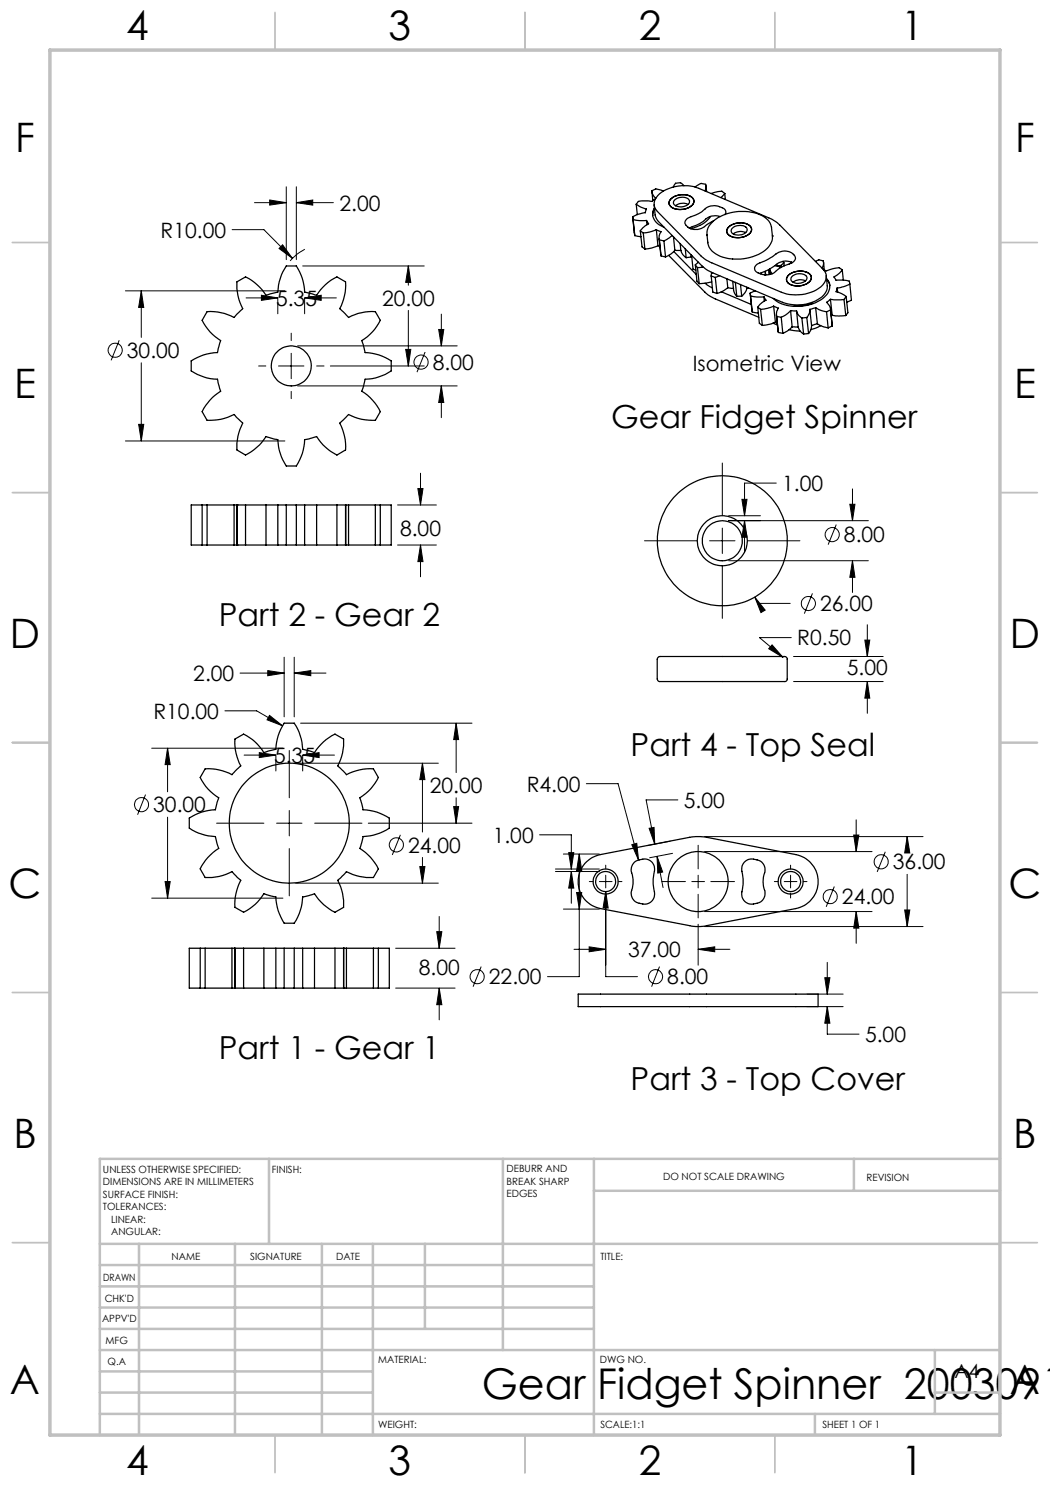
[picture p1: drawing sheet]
<svg xmlns="http://www.w3.org/2000/svg" width="210mm" height="297mm" viewBox="0 0 210 297" stroke-linecap="round" stroke-linejoin="round" font-family="sans-serif">
<g fill="none" stroke="#000" stroke-width=".2">
<path d="M57.3 37.4v14.5M59.3 37.4v14.5M25.1 58.2h31.9M28.3 58.2l.5 3.3h-1.1zM28.3 58.2v9.3M46.4 45.9h6.4l5.7 5.8M49.2 59.6h6.4M50.9 40.5h6.4M52.3 59.1l3.3 .5-3.3 .5zM53.9 40l3.4 .5-3.4 .5zM55.6 59.7v3.1M56.5 49l2 2.7-2.7-2z"/>
<path d="M59.3 40.5l3.2-.5v1zM59.3 40.5h7.4M60.5 53.2h24.3M60.9 59.6l3.3-.5v1zM60.9 59.7v3.1M60.9 59.6h6.4M61 49.8a9.4 9.4 0 0 0-3 2.4M81.7 53.2l.5 3.3h-1.1zM81.7 53.2v3.8M23.8 68l-1.6 4.1M28.3 72.6v15.6M51.7 73.2h1.5"/>
<path d="M55.7 73.2h5.1M58.2 66.6v1.5M58.2 70.7v5M58.2 78.3v1.4M59.5 77.2h31.9M59.5 69.2h31.9M63.3 73.2h1.5M66.1 73.2h18.7M81.1 69.9h1.1l-.5 3.3zM81.7 62.1v11.1M85 70.4l-1.6 4M87.7 65.9h1.1l-.5 3.3z"/>
<path d="M88.3 77.2l.5 3.3h-1.1zM88.3 62.8v6.4M88.3 77.2v6.3M25.1 88.2h31.9M27.7 84.9h1.1l-.5 3.3zM83.6 97.7h1l-.5 3.3zM84.1 94.6v6.4M144.5 92.6v10.5M148.4 99.9h1l-.5 3.2zM155.3 96.6h-6.4v6.5M170.5 97.8v6.3M79.5 109h7.8"/>
<path d="M79.5 101h7.8M84.1 109l.5 3.3h-1zM84.1 109v6.4M128.9 108.2h10.5M141.9 108.2h5.1M144.5 105.6v5.1M144.5 113.2v10.5M145.7 112.1h28M145.7 104.1h28M145.7 103.1h6.4M148.9 104.1l.5 3.4h-1zM148.9 104.1v6.4"/>
<path d="M149.5 108.2h10.5M151 119.4l2 2.6-.8 .5zM151 119.4l.7 1.3h6.3M162.5 118.7l-1.6 4M167.3 104.9l-1.7 4M170 100.9h1l-.5 3.2zM170.5 112.1l.5 3.4h-1zM170.5 112.1v6.4M48 134.6h8.8M53.6 134.1l3.2 .5-3.2 .5zM56.8 131.4v12M58.8 134.6l3.4-.5v1z"/>
<path d="M58.8 131.4v12M58.8 134.6h6.4M154.4 129l2.2 2.5-2.9-1.8zM158.3 127.5h-6.4l4.7 4M158.7 136.3h17.9M158.7 131.3h17.9M173 128h1l-.5 3.3zM173.5 136.3l.5 3.3h-1zM173.5 125v6.3M173.5 136.3v6.4M29.1 158.9l-1.6 4M30.3 149.6h26.3"/>
<path d="M33.5 149.6l.5 3.3h-1zM33.5 149.6v8.8M45 142.2h6.3l5.2 3M48.8 151h6.4M51.9 150.5l3.3 .5-3.3 .5zM53.9 143.1l2.6 2.1-3.1-1.2zM55.2 151.1v3.1M57.9 150.1v9.5M59.1 152.6h28.6M60.1 144.6h34.3M60.5 151l3.3-.5v1zM60.5 151.1v3.1"/>
<path d="M60.5 151h6.4M84.5 152.6l.5 3.3h-1zM84.5 152.6v13.8M91.2 144.6l.5 3.3h-1zM91.2 144.6v9.9M91.2 159.6v5M117.3 156.7h6.3l4.1 15.3M135.6 160h-6.4l1.8 8.8M30.3 179.6h26.3M33 176.3h1l-.5 3.3zM33.5 163.4v16.2M43.3 164.6h9.5"/>
<path d="M55.3 164.6h5.1M57.9 162.1v5.1M57.9 169.7v9.5M59.1 176.6h28.6M62.9 164.6h9.5M73.7 164.6h20.7M80.1 167l-1.6 4M84 173.3h1l-.5 3.3zM84.5 171.5v5.1M90.7 161.3h1l-.5 3.3zM107.9 167h6.4v6.8M111.1 173.8h8.8"/>
<path d="M111.1 174.3h8.8M112.7 170.8h7.2M113.7 170.5h1.1l-.5 3.3zM114.3 174.3l.5 3.3h-1.1zM114.3 174.3v6.4M115.3 178.5h1l-.4 3.3zM115.9 170.8l.4 3.3h-1zM115.9 170.8v24.5h-6.4M117.9 176.3h.7M119.9 176.3h2.5M121.1 173v.8M121.1 175v2.6"/>
<path d="M121.1 178.3l.5 3.3h-1zM121.1 178.3v17h6.4M123.7 176.3h.7M126.4 168.9l1-.2 .3 3.3zM129.8 165.7l1-.2 .2 3.3zM131.4 171.3l1.1 3.1-.9 .2zM131.4 171.3l1.2 6.2M132.4 176.3h4.7M134.1 168.2l-4.6 .9M134.5 170.7l-4.6 .9M138.4 176.3h2.5M139.6 169v4.8"/>
<path d="M139.6 175v2.6M139.6 178.9v4.7M140.9 167.3h43.7M140.9 170.3h33.5M142.2 176.3h4.7M154.9 176.3h.7M156.8 176.3h2.6M158.1 173v.8M158.1 175v2.6M158.1 178.9v.7M160.7 176.3h.7M166.9 177.3l-1.7 4.1"/>
<path d="M170.7 167h1.1l-.6 3.3zM171.2 164v6.3M177.1 170.4l-1.7 4M181.4 167.3l.6 3.3h-1.1zM181.4 167.3v2.5M181.4 174.9v10.4M79.1 197.6h11.9M79.1 189.6h11.9M87.3 186.3h1.1l-.6 3.3zM87.8 197.6l.6 3.3h-1.1zM87.8 183.3v6.3M87.8 197.6v6.4"/>
<path d="M96.2 193.3l-1.6 4M112.7 181.8h7.2M114.8 189.9h6.3M117.8 189.4l3.3 .5-3.3 .5zM131.9 193.3l-1.6 4M139.6 189.9l3.3-.5v1zM139.6 184.9v8.1M139.6 189.9h6.4M140.9 185.3h43.7M140.9 182.3h33.5M161.4 198.8h7.2M165 195.5h1l-.5 3.3z"/>
<path d="M165.5 192.5v6.3M171.2 182.3l.6 3.3h-1.1zM171.2 182.3v6.4M180.9 182h1.1l-.6 3.3zM161.4 201.3h7.2M165.5 201.3l.5 3.3h-1zM165.5 201.3v5.5h6.3"/>
<circle cx="23" cy="70" r="1.42"/>
<circle cx="84.2" cy="72.4" r="1.41"/>
<circle cx="166.4" cy="106.9" r="1.41"/>
<circle cx="161.7" cy="120.7" r="1.41"/>
<circle cx="28.3" cy="160.9" r="1.41"/>
<circle cx="79.3" cy="169" r="1.42"/>
<circle cx="166.1" cy="179.3" r="1.41"/>
<circle cx="176.2" cy="172.4" r="1.42"/>
<circle cx="95.4" cy="195.3" r="1.41"/>
<circle cx="131.1" cy="195.3" r="1.41"/>
</g>
<g fill="none" stroke="#c0c0c0" stroke-width=".35">
<path d="M55 2.5v7.5M105 2.5v7.5M155 2.5v7.5M2.5 48.5h7.5M200 48.5h7.5M2.5 98.5h7.5M200 98.5h7.5M2.5 148.5h7.5M200 148.5h7.5M2.5 198.5h7.5M200 198.5h7.5M2.5 248.5h7.5"/>
<path d="M200 248.5h7.5M55 287v7.5M105 287v7.5M155 287v7.5"/>
</g>
<g fill="none" stroke="#c0c0c0" stroke-width=".5">
<path d="M53.8 231.8v17M100.6 231.8v38.2M118.8 231.8v55.2M118.8 238.2h81.2M170.8 231.8v6.4M200 231.8h-180v55.2M20 248.8h180M20 257.3h98.8M20 253h98.8M27.8 248.8v38.2M47 248.8v38.2M64.4 248.8v38.2"/>
<path d="M74.6 248.8v38.2M85 248.8v17M20 265.8h98.8M20 261.5h98.8M20 278.5h54.6M20 274.3h54.6M20 270h180M187 278.5h13M187 270v12.8M20 282.8h180M163 282.8v4.2"/>
</g>
<path d="M10 10h190v277h-190z" fill="none" stroke="#c0c0c0" stroke-width=".7"/>
<path d="M87.8 197.6l.6 3.3h-1.1zM87.3 186.3h1.1l-.6 3.3zM33 176.3h1l-.5 3.3zM33.5 149.6l.5 3.3h-1zM84 173.3h1l-.5 3.3zM84.5 152.6l.5 3.3h-1zM53.6 134.1l3.2 .5-3.2 .5zM58.8 134.6l3.4-.5v1zM90.7 161.3h1l-.5 3.3zM91.2 144.6l.5 3.3h-1zM53.9 143.1l-.5 .9 3.1 1.2zM51.9 150.5l3.3 .5-3.3 .5zM60.5 151l3.3-.5v1zM84.1 109l.5 3.3h-1zM83.6 97.7h1l-.5 3.3zM27.7 84.9h1.1l-.5 3.3zM28.3 58.2l.5 3.3h-1.1zM88.3 77.2l.5 3.3h-1.1zM87.7 65.9h1.1l-.5 3.3zM53.9 40l3.4 .5-3.4 .5zM59.3 40.5l3.2-.5v1zM81.1 69.9h1.1l-.5 3.3zM81.7 53.2l.5 3.3h-1.1zM56.5 49l-.7 .7 2.7 2zM52.3 59.1l3.3 .5-3.3 .5zM60.9 59.6l3.3-.5v1zM165.5 201.3l.5 3.3h-1zM165 195.5h1l-.5 3.3zM180.9 182h1.1l-.6 3.3zM181.4 167.3l.6 3.3h-1.1zM171.2 182.3l.6 3.3h-1.1zM170.7 167h1.1l-.6 3.3zM115.3 178.5h1l-.4 3.3zM115.9 170.8l.4 3.3h-1zM121.1 178.3l-.5 3.3h1zM117.8 189.4l3.3 .5-3.3 .5zM139.6 189.9l3.3-.5v1zM131.4 171.3l1.1 3.1-.9 .2zM129.8 165.7l1-.2 .2 3.3zM126.4 168.9l1.3 3.1-.3-3.3zM113.7 170.5h1.1l-.5 3.3zM114.3 174.3l.5 3.3h-1.1zM173.5 136.3l.5 3.3h-1zM173 128h1l-.5 3.3zM154.4 129l-.7 .7 2.9 1.8zM151 119.4l1.2 3.1 .8-.5zM170.5 112.1l.5 3.4h-1zM170 100.9h1l-.5 3.2zM148.4 99.9h1l-.5 3.2zM148.9 104.1l.5 3.4h-1z" fill="#000"/>
<g fill="none" stroke="#000" stroke-width=".25">
<path d="M130.4 38.3l.2 1.8M131.1 39.7l-.7 .6-1.7-.1a1.37 1.37 0 0 0-1.5 .6M131.9 38.7a8.3 8.3 0 0 1 7.9-1l13.9 5.9 1.5 .8 9.4 9.4a2.31 2.31 0 0 1-.5 3.6 8.3 8.3 0 0 1-7.8 1.1l-14.3-6.1-.9-.5-.9-.8-8.7-8.8a2.31 2.31 0 0 1 .4-3.6zM132.7 38.2l-.6-.2a1.87 1.87 0 0 0-1.7 .2 2.15 2.15 0 0 0 .8 1.4M134.1 39.8a3.5 3.5 0 0 1 4.5-.2 1.24 1.24 0 0 1-.8 1.9 3.3 3.3 0 0 1-3.9-.4l-.1-.8zM134.2 39.8a3.4 3.4 0 0 1 4.4 0 1.36 1.36 0 0 1-1 1.8 3.4 3.4 0 0 1-3.5-.4 .96 .96 0 0 1 .1-1.4zM136.8 37.1l-.7-.6-1 .2-.4 .7M139 37.4l1.2-.7 .9 .2 .1 .8-.2 .5M141.2 37.1l.1 1.2M142.2 38.7l1.1-.3a1.51 1.51 0 0 1 1.7 .3M145 38.7l-.8 .8M145 38.7l.1 1.2"/>
<path d="M126.5 43.4l.1 .5M126.5 43.4l.5 3.7M126.6 43.9l1.3 .2h1.4M126.6 43.9l.4 3.2M127 47.1l1.2 .2M127.2 40.8l.9 .6 1.2 .4-.2 .7-1.4 .3-1.2 .6M127.2 40.8l.3 2.1M128.1 46.2l.6 .4M128.1 46.2l.3 3.2 .6 .4M128.7 46.6l.3 3.2M129.3 44.1l.4 .7-1.1 .8-.5 .6M129.3 44.1l.1 .8"/>
<path d="M130.8 41.8l-.2 1.3M130.8 41l.3 2.3 .6 1 9.4 9.5 1.1 .6 14.3 6.1a7.8 7.8 0 0 0 8.5-1.8 2.1 2.1 0 0 0 .5-1.6l-.3-2M130.9 41.6a2.44 2.44 0 0 0 1.4 3.6l.6 .3M130.9 41.7h.1M131.3 45.9l.9 .5a1.77 1.77 0 0 0-.3 1.6M131.3 45.9l-1.3 .5-1.3 .2M131.3 45.9l.3 3.2M131.6 49.1l-1.2 .5-1.4 .2M131.6 49.1l.4 .3M131.8 47.7l.4 3.5M131.9 48l.9 .2M131.9 48l.3 3.2"/>
<path d="M132.2 51.2l.9 .2M132.8 48.2l.3 3.2M133.7 51.1l7.9 7.9 1.5 .8 8.7 3.7M134.4 47.1l-1.6 1.1M134.7 47.3l.3 2.8M134.8 50.3l4.4 4.6M134.9 40.1a2.04 2.04 0 0 1 3 0 1.6 1.6 0 0 1-2.2 1.2 .83 .83 0 0 1-.8-.3 .83 .83 0 0 1 0-.9zM135 50.1a4.5 4.5 0 0 1-1.9 1.3M135 50.1h1.2M136 48.7l.2 1.4M136.2 50.1a2.39 2.39 0 0 0 1 1.4M137.1 49.8l.1 1.7"/>
<path d="M137.6 40.9a2.41 2.41 0 0 0-2.5 .3M138.2 50.9l.1 .5M138.3 51.4l-1.1 .1M138.3 51.1l.3 2.7 .6 .2M138.4 51.3l-.1 .1M139.1 53l.4 .5M139.1 53l.3 3.2 .4 .5M139.5 53.5l.3 3.2M139.7 52.5l-.6 .5M140.7 53.4l-1.2 .1M141 56.7l1.5 .9M142.1 43.3a6.1 6.1 0 0 1-4 2.5"/>
<path d="M142.2 55.2l.9 .3M142.2 55.2l.4 3.2 .8 .3M142.3 56.4l-2.5 .3M142.3 54.5v.1M142.4 54.5l-.2 .7M143.1 55.5l.3 3.2M143.9 55.1l-.8 .4M144 43.3a3 3 0 0 0-3.3 1l-1.4 .7-1.5 .6M144.3 58.3l5.9 2.6M145 42.9l.1-.1a.86 .86 0 0 0-.6-1.2 3.1 3.1 0 0 0-4.1 .7l-.9 .6a4.3 4.3 0 0 0-2.4 1.3 1.55 1.55 0 0 0 1.7 1.7 3.3 3.3 0 0 0 2.8-1.1l1.1-.7M145.4 55.8l.2 1.7M145.6 57.5l-1 .7-1.2 .5"/>
<path d="M145.6 57.5l1.1 .2M145.7 45.4a3.5 3.5 0 0 1 4.4-.1 1.28 1.28 0 0 1-.8 1.9 3.3 3.3 0 0 1-3.8-.5l-.1-.3a.96 .96 0 0 1 .3-1zM145.7 45.4a3.6 3.6 0 0 1 4.3-.2 1.22 1.22 0 0 1 .2 1.2 1.22 1.22 0 0 1-1 .8 3.2 3.2 0 0 1-3.7-.6l-.2-.5zM146.4 45.8a2.04 2.04 0 0 1 3 0 1.39 1.39 0 0 1-1.8 1.2 .98 .98 0 0 1-1-.2 .98 .98 0 0 1-.2-1zM146.5 56.3l.2 1.8 .7 1.2M147.1 56.5l.3 2.8M148.1 56.9l.2 2.3M148.3 59.2l-.9 .1M149.2 46.5a2.37 2.37 0 0 0-2.6 .3M149.4 57.6a2.65 2.65 0 0 1-1.1 1.6M149.4 57.4v.2M149.7 57.6h-.3"/>
<path d="M150 58.6l.1 .6M150 58.6l.5 3.8M150.1 59.2l1.3 .2h1.4M150.1 59.2l.4 3.2M151 58.1v.1M151.1 58.2l-1.1 .4M151.4 52.9l.6-.3a11.7 11.7 0 0 0 3.5-2 2.39 2.39 0 0 1 3.6 1.1 2.39 2.39 0 0 1-2.1 1.4l-1 .5a3.9 3.9 0 0 1-2.8 1.4 2.39 2.39 0 0 1-2.3-1.2l.1-.5zM152.8 59.4l.4 .6a3.8 3.8 0 0 0-1.6 1.5M152.8 59.4l.1 .8M153 55h.1M153.1 54.3l-.1 .7M153.1 54.4v.6"/>
<path d="M153.7 53.9l.1 1M154.4 54.7l-.5-.9 .1 1.1M154.5 47.2l-.2-1.6a3.2 3.2 0 0 0-2.4-2.7 9.4 9.4 0 0 0-9.5 1.6l-.6 .7-.3 .8-.1 1 .2 1.5M154.5 47.2a4 4 0 0 1-2.8 3.7 9.5 9.5 0 0 1-8.6-.1l-.7-.6-.5-.7-.4-1.1M154.5 47.2h.1M155 53.1l1.2 .4M155 53.1h1.2M156.2 53.1v.3M156.5 52.3l.3 .3M156.8 52.6l-.6 .5M156.8 52.6v.6M157.7 55a3.4 3.4 0 0 1 4.4 0 1.36 1.36 0 0 1-1 1.9 3.1 3.1 0 0 1-3.7-.6l-.1-.5z"/>
<path d="M157.8 55a3.5 3.5 0 0 1 4.2-.1 1.2 1.2 0 0 1-.6 1.9 3.7 3.7 0 0 1-3.7-.2l-.4-.4v-.5zM158.3 52.4l-.1 .3M158.4 55.3a2.07 2.07 0 0 1 3 .2 1.71 1.71 0 0 1-2.2 1.2 .83 .83 0 0 1-.9-.4 .83 .83 0 0 1 .1-1zM158.5 52.5a3.2 3.2 0 0 0-3.8 .8l-1.1 .7-1.7 .7M161.1 56.2a2.32 2.32 0 0 0-2.5 .2M163.1 52.3a1.56 1.56 0 0 1 1.5-.1 1.65 1.65 0 0 1-.2 1.4M164.7 53.9l.5 .3 1.6-.5a1.58 1.58 0 0 1 1.7 .3M164.7 52.4l.2 1.6M165.3 55.7a2.57 2.57 0 0 1-.8 4 8.7 8.7 0 0 1-9.5 .3l-.3-.3M165.3 55.8l.1 .1M165.4 56l.4 .5 .2 .6M166.1 59.9h2.7"/>
<path d="M166.1 59.9l-.8 .6a1.98 1.98 0 0 1 .8 1.5l-.8 .4M166.1 59.9l.3 3.2M167.4 57.6l-.2 .7 1.1 .4 .9 .6M167.4 57.6l.1 .8M168.5 54l-.5 .6-1.2 .8 .1 .2a.76 .76 0 0 0 1 .4l2 .2 .1 .6M168.5 54l.2 2M168.8 59.9l.4 3.2M169.2 59.3l-.4 .6M169.2 59.3l.4 3.2-.4 .6M170 56.8l-1.2 .5-1.4 .3M170 56.8l.3 3.2-.9 .4M41.4 62.3a10.2 10.2 0 0 1 5.4 1.2l1.7-1.8a10.2 10.2 0 0 1-1.1-5.3l1.7-1a10.3 10.3 0 0 1 4.1 3.7l2.4-.7a10.4 10.4 0 0 1 1.7-5.2h2a9.9 9.9 0 0 1 1.6 5.2l2.4 .7a9.9 9.9 0 0 1 4.1-3.7l1.7 1a10.2 10.2 0 0 1-1.2 5.3l1.8 1.8a10.2 10.2 0 0 1 5.4-1.2l1 1.8a9.6 9.6 0 0 1-3.7 4l.6 2.4a9.9 9.9 0 0 1 5.2 1.7v2a9.9 9.9 0 0 1-5.2 1.6l-.6 2.4a10 10 0 0 1 3.7 4.1l-1 1.8a10.2 10.2 0 0 1-5.4-1.2l-1.8 1.7a10.2 10.2 0 0 1 1.2 5.4l-1.7 1a10.3 10.3 0 0 1-4.1-3.7l-2.4 .6a9.9 9.9 0 0 1-1.6 5.3h-2a10.4 10.4 0 0 1-1.7-5.3l-2.4-.6a10.7 10.7 0 0 1-4.1 3.7l-1.7-1a10.2 10.2 0 0 1 1.1-5.4l-1.7-1.7a10.2 10.2 0 0 1-5.4 1.2l-1-1.8a10 10 0 0 1 3.7-4.1l-.6-2.4a9.9 9.9 0 0 1-5.3-1.6v-2a9.9 9.9 0 0 1 5.3-1.7l.6-2.4a9.6 9.6 0 0 1-3.7-4z"/>
<path d="M150.5 62.4l1.2 .2M151.6 61.5l.5 .4M151.6 61.5l.3 3.2 .6 .4M152.1 61.9l.4 3.2M154.6 64.6l.9 .4M154.7 61.2l1 .4a2.13 2.13 0 0 0-.4 1.7M154.7 61.2l-1.2 .5-1.4 .2M154.7 61.2l.4 3.2M155.1 64.4l-.9 .4-1.7 .3M155.1 64.4l.4 .2M155.3 63l.4 3.5M155.3 63.3l.9 .2"/>
<path d="M155.3 63.3l.4 3.2M155.7 66.5l.9 .2M156.2 63.5l.4 3.2M157.8 65.9l2.2 .3M158.1 62.1l1.2 .1M158.1 62.1l-.5 .6-1.4 .8M158.1 62.1l.3 3.3M158.4 65.4l-1 .8-.8 .5M158.4 65.4h1.2M159.3 62.2a2.21 2.21 0 0 0 1.1 1.4M159.3 62.2l.3 3.2M159.6 65.4a2.12 2.12 0 0 0 1.1 1.4"/>
<path d="M160.4 63.6l.3 3.2M161.4 63.5l-1 .1M161.4 63.5l.3 3.2M161.7 66.7l-1 .1M162 61.9a2.14 2.14 0 0 1-.6 1.6M162 61.9l.3 3.2M162.3 65.1l-.2 1-.4 .6M162.6 60.6l-2.2 .5-1.6 .1M163.1 61.5l.7 .4 1.5 .5M163.1 61.5l-1.1 .4M163.1 61.5l.4 3.2M163.5 64.7l.9 .6 1.2 .3"/>
<path d="M163.5 64.7l-1.2 .4M164.1 65.2l-1.9 .7M165.3 62.4l.3 3.2M166.1 61.9l.3 3.3M166.4 63.1l1.4 .1 1.4-.1M166.4 63.1l-.1 .1M166.4 65.2l-.8 .4M166.4 65.1v.1M40.4 101h-2.2v8h2.2M40.4 109h1M40.4 101h1M40.4 101v8"/>
<path d="M41.4 109h5.4M41.4 101h5.4M41.4 101v8M46.8 109h.6M46.8 101h.6M46.8 101v8M47.4 109h.1M47.4 101h.1M47.4 101v8M47.4 109h1.7M47.4 101h1.7M49.1 109h4.1"/>
<path d="M49.1 101h4.1M49.1 101v8M53.2 109h2.4M53.2 101h2.4M53.2 101v8M55.6 109h1.7M55.6 101h1.7M55.6 101v8M57.3 101v8M57.3 109h2M57.3 101h2M59.3 109h1.6"/>
<path d="M59.3 101h1.6M59.3 101v8M60.9 109h2.4M60.9 101h2.4M60.9 101v8M63.3 109h4.1M63.3 101h4.1M63.3 101v8M67.4 109h1.7M67.4 101h1.7M67.4 101v8M69.1 101v8"/>
<path d="M69.1 109h.6M69.1 101h.6M69.7 109h5.4M69.7 101h5.4M69.7 101v8M75.1 109h1M75.1 101h1M75.1 101v8M76.1 101h2.1v8h-2.1M76.1 101v8M131.6 131.5a6.9 6.9 0 0 1 3.1-.2h20.2a4.4 4.4 0 0 1 2.4 .2l.1 .2v4.4a3.2 3.2 0 0 1-2.2 .2h-21.5a3.2 3.2 0 0 1-2.1-.2l-.2-.3zM41 153.8a10 10 0 0 1 5.4 1.1l1.8-1.7a10 10 0 0 1-1.2-5.4l1.7-1a9.6 9.6 0 0 1 4.1 3.7l2.4-.6a9.9 9.9 0 0 1 1.6-5.3h2a10.4 10.4 0 0 1 1.7 5.3l2.4 .6a10 10 0 0 1 4.1-3.7l1.7 1a10 10 0 0 1-1.1 5.4l1.7 1.7a10.2 10.2 0 0 1 5.4-1.1l1 1.7a9.6 9.6 0 0 1-3.7 4.1l.6 2.4a9.9 9.9 0 0 1 5.3 1.6v2a10.4 10.4 0 0 1-5.3 1.7l-.6 2.4a10 10 0 0 1 3.7 4.1l-1 1.7a10.2 10.2 0 0 1-5.4-1.2l-1.7 1.8a10.2 10.2 0 0 1 1.1 5.4l-1.7 1a10 10 0 0 1-4.1-3.8l-2.4 .7a10.4 10.4 0 0 1-1.7 5.2h-2a9.9 9.9 0 0 1-1.6-5.2l-2.4-.7a9.6 9.6 0 0 1-4.1 3.8l-1.7-1a10.2 10.2 0 0 1 1.2-5.4l-1.8-1.8a10 10 0 0 1-5.4 1.2l-1-1.7a10 10 0 0 1 3.7-4.1l-.6-2.4a10.4 10.4 0 0 1-5.2-1.7v-2a9.9 9.9 0 0 1 5.2-1.6l.6-2.4a9.6 9.6 0 0 1-3.7-4.1z"/>
<path d="M117 172.6a5.5 5.5 0 0 1 3.1-1.7l19.1-3.6 2.1 .2 17.9 3.4a5.5 5.5 0 0 1 4.4 5.4 5.5 5.5 0 0 1-4.4 5.4l-17.9 3.4a8.2 8.2 0 0 1-3.4 0l-17.8-3.4a5.5 5.5 0 0 1-3.1-9.1zM126.9 172.5a2.49 2.49 0 0 1 3.8 .5l.2 1a10.8 10.8 0 0 0 0 4.9 2.1 2.1 0 0 1-3.1 1.8 2.05 2.05 0 0 1-1.3-3 6.4 6.4 0 0 0-.3-3.7l.2-.8zM148.8 172.5a2.6 2.6 0 0 1 4.2 1v.5a7 7 0 0 0 0 4.6 2.13 2.13 0 0 1-2.3 2.2 2.07 2.07 0 0 1-2.2-2.9 10.2 10.2 0 0 0-.2-4.2l.1-.5zM40 189.6h-2.1v8h2.1M40 197.6h1M40 189.6h1M40 189.6v8M41 197.6h5.4M41 189.6h5.4M41 189.6v8M46.4 197.6h.6M46.4 189.6h.6"/>
<path d="M46.4 189.6v8M47 189.6v8M47 197.6h1.7M47 189.6h1.7M48.7 197.6h4.1M48.7 189.6h4.1M48.7 189.6v8M52.8 197.6h2.4M52.8 189.6h2.4M52.8 189.6v8M55.2 197.6h1.6M55.2 189.6h1.6"/>
<path d="M55.2 189.6v8M56.8 189.6v8M56.8 197.6h2M56.8 189.6h2M58.8 197.6h1.7M58.8 189.6h1.7M58.8 189.6v8M60.5 197.6h2.4M60.5 189.6h2.4M60.5 189.6v8M62.9 197.6h4.1M62.9 189.6h4.1"/>
<path d="M62.9 189.6v8M67 197.6h1.7M67 189.6h1.7M67 189.6v8M68.7 197.6h.1M68.7 189.6h.1M68.7 197.6h.6M68.7 189.6h.6M68.7 189.6v8M69.3 197.6h5.4M69.3 189.6h5.4M69.3 189.6v8"/>
<path d="M74.7 197.6h1M74.7 189.6h1M74.7 189.6v8M75.7 189.6h2.2v8h-2.2M75.7 189.6v8M115.6 198.8h48v2.5h-48z"/>
<circle cx="58.2" cy="73.2" r="4"/>
<circle cx="144.5" cy="108.1" r="4"/>
<circle cx="144.5" cy="108.1" r="13"/>
<circle cx="144.5" cy="108.2" r="5"/>
<circle cx="57.9" cy="164.6" r="12"/>
<circle cx="121.1" cy="176.3" r="2.01"/>
<circle cx="121.1" cy="176.3" r="2.49"/>
<circle cx="139.6" cy="176.3" r="6"/>
<circle cx="158.1" cy="176.3" r="2.5"/>
<circle cx="158.1" cy="176.3" r="2.01"/>
</g>
<text font-size="8.5" x="96.4" y="279.7">Gear Fidget Spinner 2003091</text>
<g font-size="8.1">
<text x="25.2" y="8">4</text>
<text x="77.7" y="8">3</text>
<text x="127.7" y="8">2</text>
<text x="180.2" y="8">1</text>
<text x="3" y="30.4">F</text>
<text x="203" y="30.4">F</text>
<text x="2.8" y="79.6">E</text>
<text x="202.8" y="79.6">E</text>
<text x="2" y="129.6">D</text>
<text x="202" y="129.6">D</text>
<text x="1.7" y="179.6">C</text>
<text x="201.7" y="179.6">C</text>
<text x="2.7" y="229.6">B</text>
<text x="202.7" y="229.6">B</text>
<text x="2" y="278.9">A</text>
<text x="202" y="278.9">A</text>
<text x="25.2" y="295">4</text>
<text x="77.7" y="295">3</text>
<text x="127.7" y="295">2</text>
<text x="180.2" y="295">1</text>
</g>
<g font-size="6.3">
<text x="122.2" y="85.6">Gear Fidget Spinner</text>
<text x="43.8" y="125.2">Part 2 - Gear 2</text>
<text x="126.1" y="151.3">Part 4 - Top Seal</text>
<text x="43.8" y="211.9">Part 1 - Gear 1</text>
<text x="126.1" y="218.1">Part 3 - Top Cover</text>
</g>
<g font-size="4.2">
<text x="32.1" y="47.5">R10.00</text>
<text x="67.9" y="42.1">2.00</text>
<text x="55.2" y="61.2">5.35</text>
<text x="76.4" y="61.2">20.00</text>
<text x="25.4" y="71.6">30.00</text>
<text x="86.6" y="74">8.00</text>
<text x="138.6" y="74.2">Isometric View</text>
<text x="156.4" y="98.2">1.00</text>
<text x="80" y="107.2">8.00</text>
<text x="168.8" y="108.5">8.00</text>
<text x="164" y="122.2">26.00</text>
<text x="159.5" y="129.1">R0.50</text>
<text x="38.7" y="136.2">2.00</text>
<text x="169.4" y="135.1">5.00</text>
<text x="30.7" y="143.8">R10.00</text>
<text x="54.8" y="152.6">5.35</text>
<text x="86" y="158.6">20.00</text>
<text x="105.3" y="158.3">R4.00</text>
<text x="136.8" y="161.6">5.00</text>
<text x="30.7" y="162.5">30.00</text>
<text x="81.6" y="170.5">24.00</text>
<text x="98.5" y="168.6">1.00</text>
<text x="178.6" y="173.9">36.00</text>
<text x="168.4" y="180.9">24.00</text>
<text x="125.6" y="191.4">37.00</text>
<text x="83.8" y="195">8.00</text>
<text x="97.8" y="196.9">22.00</text>
<text x="133.5" y="196.9">8.00</text>
<text x="173" y="208.4">5.00</text>
</g>
<text font-size="3.9" x="190.9" y="275.5">A4</text>
<g font-size="2">
<text x="20.6" y="234.6">UNLESS OTHERWISE SPECIFIED:</text>
<text x="20.6" y="237.1">DIMENSIONS ARE IN MILLIMETERS</text>
<text x="20.6" y="239.6">SURFACE FINISH:</text>
<text x="54.4" y="234.6">FINISH:</text>
<text x="101.3" y="234.5">DEBURR AND</text>
<text x="101.3" y="237">BREAK SHARP</text>
<text x="101.3" y="239.5">EDGES</text>
<text x="132.6" y="236">DO NOT SCALE DRAWING</text>
<text x="173.3" y="236.2">REVISION</text>
<text x="20.6" y="242.1">TOLERANCES:</text>
<text x="22.2" y="244.6">LINEAR:</text>
<text x="22.2" y="247.1">ANGULAR:</text>
<text x="34.3" y="252">NAME</text>
<text x="50" y="251.9">SIGNATURE</text>
<text x="67.2" y="251.9">DATE</text>
<text x="120.1" y="251.9">TITLE:</text>
<text x="20.6" y="256.1">DRAWN</text>
<text x="20.9" y="260.3">CHK'D</text>
<text x="20.4" y="264.4">APPV'D</text>
<text x="21.1" y="268.8">MFG</text>
<text x="21.5" y="273">Q.A</text>
<text x="75.6" y="272.5">MATERIAL:</text>
<text x="120" y="272.5">DWG NO.</text>
<text x="75.6" y="285.5">WEIGHT:</text>
<text x="120.1" y="285.6">SCALE:1:1</text>
<text x="164.5" y="285.6">SHEET 1 OF 1</text>
</g>
</svg>
